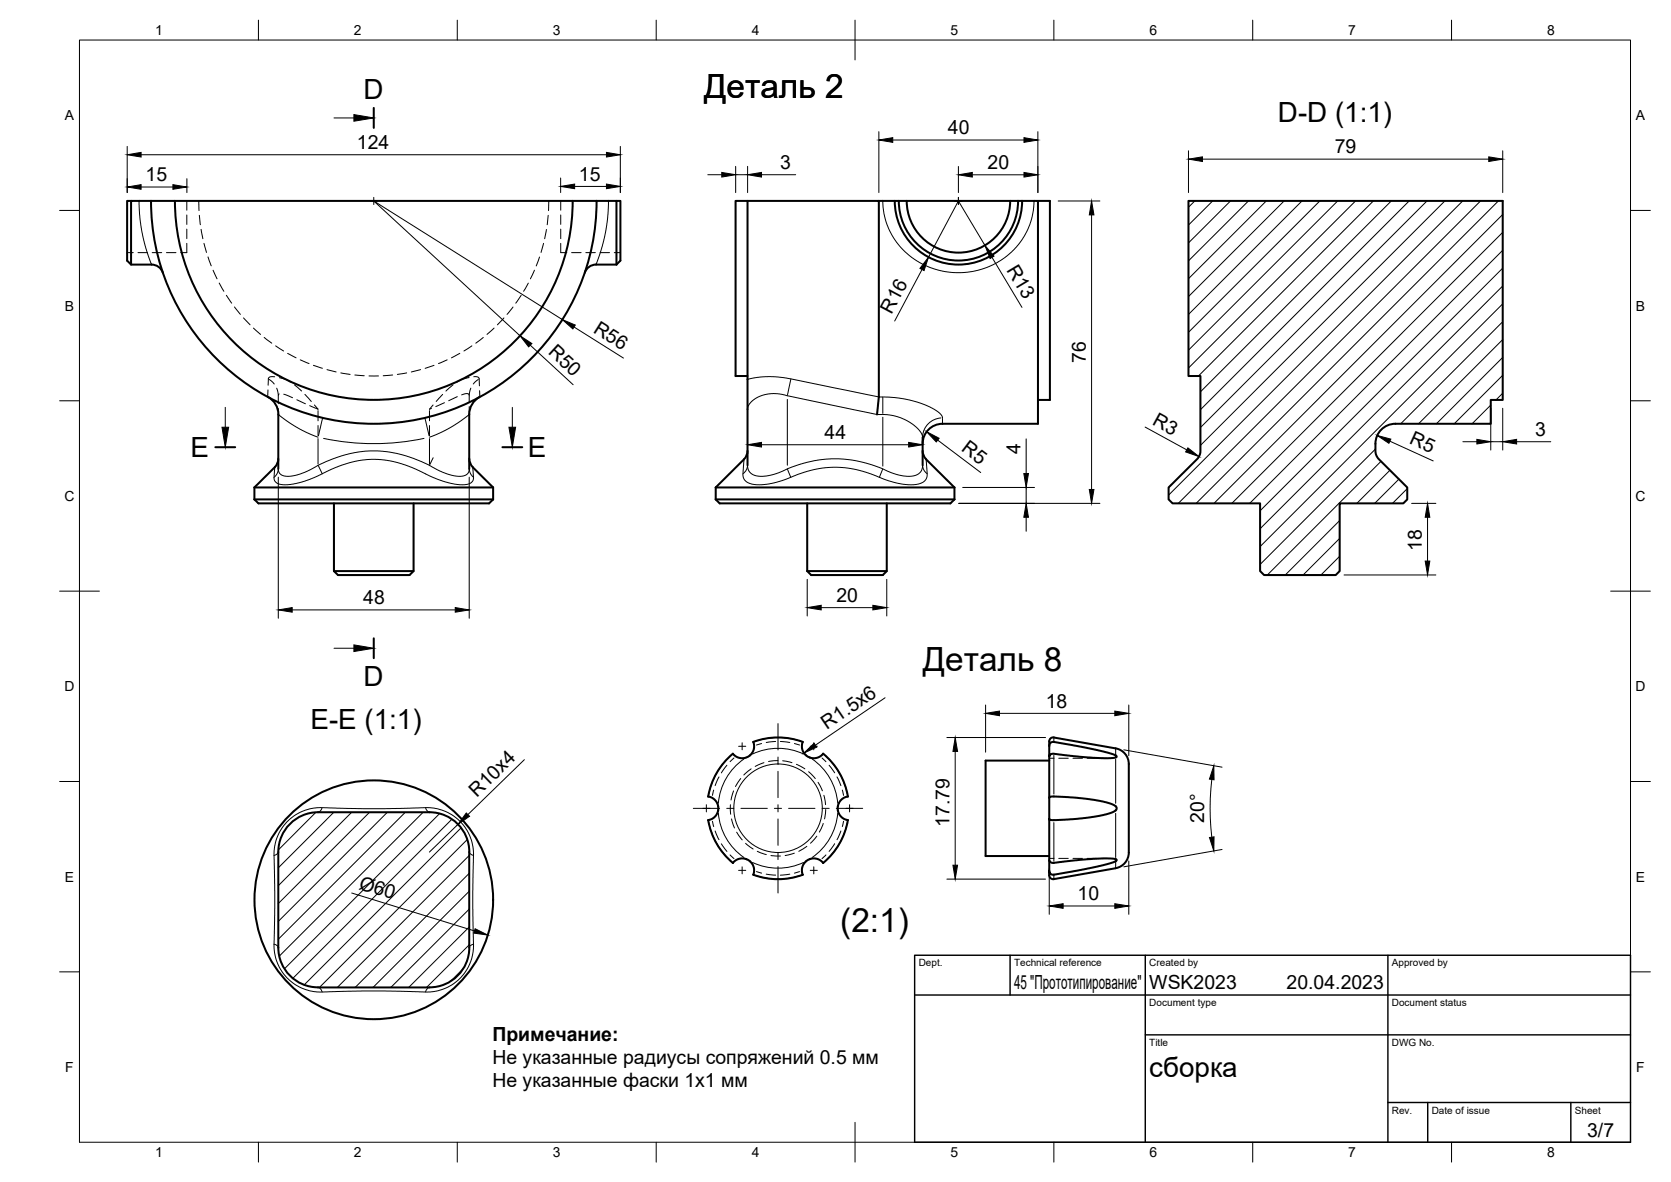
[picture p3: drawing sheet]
<svg xmlns="http://www.w3.org/2000/svg" width="420mm" height="297mm" viewBox="0 0 420 297" stroke-linecap="round" stroke-linejoin="round" font-family="sans-serif">
<!-- layer: Visible -->
<g fill="none" stroke="#000" stroke-width=".51">
<path d="M33 50.5h-1v15l1 1h5.1a3 3 0 0 1 2.8 2M38 50.5a56 56 0 0 0 56 56 56 56 0 0 0 56-56M38 50.5h-5v16M38 50.5h112M44 50.5a50 50 0 0 0 50 50 50 50 0 0 0 50-50M150 50.5h5v16M155 50.5h1v15l-1 1M188 50.5v66.4M188 50.5h33v49.2M188 50.5h-3v44h3M221 50.5h4M225 50.5h1"/>
<path d="M225 50.5a16 16 0 0 0 16 16 16 16 0 0 0 16-16M226 50.5h35v56h-24a5 5 0 0 0-5 5M226 50.5a15 15 0 0 0 15 15 15 15 0 0 0 15-15M228 50.5a13 13 0 0 0 13 13 13 13 0 0 0 13-13M261 50.5h3v50h-3M298.8 50.5h79v50h-3v6h-24a5 5 0 0 0-5 5l.1 2.4 .6 1.3 7.3 7.3v3l-1 1h-16v17l-.9 1h-18.1l-1-1v-17h-22l-1-1v-3l7.3-7.2 .5-.8 .2-1v-19h-3zM155 66.5h-5.1a3 3 0 0 0-2.9 2M67.4 99.8a5 5 0 0 1 2.6 4.4M120.6 99.8a5 5 0 0 0-2.6 4.4v13.6M221 99.8l-.5 4.4M221 99.7v.1M70 115.3l-.2 .9-.4 .8-5.4 5.5"/>
<path d="M70 104.2v13.6M118 115.3l.2 .9 .4 .8 5.4 5.5M188 113.3l-.4 1.3-.5 .8-7.1 7.1M232 109.9v7M232 113.3l.3 1.3 .6 .8M232.9 115.4l7.1 7.1M64 125.5l1 1h58l1-1M64 125.5h60M64 122.5h60M64 122.5v3M84 126.5v17M104 126.5v17l-1 1h-18l-1-1"/>
<path d="M124 122.5v3M180 125.5l1 1h58l1-1M180 125.5h60M180 122.5h60M180 122.5v3M203 126.5v17M223 126.5v17l-1 1h-18l-1-1M240 122.5v3M84 143.5h20M203 143.5h20M189.4 186.5l.2 .7-.1 1.3-.6 1-.8 .6-.9 .4h-1.1l-1-.3-.8-.8a17.8 17.8 0 0 0-6.2 10.8M189.4 186.4v.1"/>
<path d="M201.8 186.5l-.2 .7 .2 1.3 .5 1 .8 .6 1 .4h1l1-.3 .9-.8M201.8 186.4v.1M201.8 186.4a17.8 17.8 0 0 0-12.4 0M207 189.4h.1M207 189.4a17.8 17.8 0 0 1 6.2 10.8M263.8 190.1v10.4M263.8 191.1h-16v24h16M264 186.8l.4-.3 .5-.1 7.8 1.4 6.3 1.5 1.5 .5 .3 .4-1.5 .3-4.4-.1-10-1-.7 .2-.4 .5v-2.8zM265 185.3l15.5 2.8a4 4 0 0 1 3.3 3.9M265 185.3a1.26 1.26 0 0 0-1.2 1.7v.4M283.8 192v21.2a4.4 4.4 0 0 1-3.3 5l-15.5 2.7M178.1 200.2h.1"/>
<path d="M178.1 206.1h.1M178.1 206.1a17.8 17.8 0 0 0 6.2 10.8M178.1 200.2l1 .3 .6 .5 .7 .9 .2 1-.1 1.1-.6 1.1-.8 .7-1 .3M184.3 216.8l.8-.7 1-.3h1.1l.9 .3 .8 .7 .6 1 .1 1.3-.2 .7M184.3 216.8v.1M189.4 219.8h.1M201.8 219.8h.1M201.8 219.8a17.8 17.8 0 0 1-12.4 0M207 216.8l-.9-.7-1-.3h-1l-1 .3-.8 .7-.5 1-.2 1.3 .2 .7M207 216.8v.1M213.2 200.2l-1 .3-.7 .5-.6 .9-.3 1 .1 1.1 .6 1.1 .9 .7 1 .3M213.2 200.2h.1"/>
<path d="M213.2 206.1h.1M213.2 206.1a17.8 17.8 0 0 1-6.2 10.8M263.8 216.2l.4 .5 .7 .2 10-1.1 4.4-.1 1.5 .4-.2 .3-.6 .3-2.7 .7-11.8 2.3-.8 .1-.4-.1-.4-.4-.1-.5a1.71 1.71 0 0 0 .9 2.1h.3M263.8 200.5l.2-.3h.6l3 .1 7.3 .7 4.3 .9 1.2 .6 .4 .5-.2 .6-1.1 .6-4.6 1.1-7.3 .7-3 .1-.7-.1-.1-.2v10.4M263.8 216.2v2.6M263.8 200.5v5.3M80 248.1h28M80 248.1a10 10 0 0 1-10-10v-24a10 10 0 0 1 10-10h28a10 10 0 0 1 10 10v24a10 10 0 0 1-10 10"/>
<circle cx="94" cy="226.1" r="30"/>
</g>
<!-- layer: Visible Narrow -->
<g fill="none" stroke="#000" stroke-width=".25">
<path d="M35 50.5l.2 4.1 .5 3.8 1 3.9 1.4 4.2M153 50.5l-.2 4.1-.5 3.8-1 3.9-1.4 4.2M222 50.5l.3 3.3 1.1 3.6 2 3.5 2.1 2.4 3.1 2.3 2.7 1.4 3.7 1.1 3.3 .4 3.9-.2 3.9-1.1 3.5-1.7 2.8-2.2 2.5-2.9 1.6-3 1-2.9 .5-4M188 95.3l2.4-.5 2-.1 4.8 .2 23.8 4.8M198.8 95.4l-.8 3.8M221 99.8l5.1 .2 2.4 .5 2.8 .8 3.9 1.8 1.3 1 .5 .9M222 99.9v4M69.1 117.4l-.2 2.6 .2 .8 .9 .8 1.7 .2 2-.1 3.1-.8 2.2-.9 5.5-2.6 3.5-1.1 4.5-.8 4.2 .1 3.3 .7 3.4 1.1 7 3.2 2.8 .8 2.5 .4 1.9-.1 .8-.3 .5-.5 .2-.7-.2-2.8M70 117.9l-.2 .9-.8 1.1M70 117.8l.3 1.1 .6 .5 1.2 .3 1.5-.1 3.1-1 5.1-2.5 3.2-1.3 4.2-1.1 3.9-.4 4.3 .2 4.7 1.1 4 1.5 5.1 2.5 3.1 1 1.5 .1 1.3-.3 .6-.5 .3-1.1M70 104.2l2.3 1.7 2.7 1.7 5 2.3M80 110.2v6.4"/>
<path d="M80.1 117.1l.9 1.9M81.1 105l-1 4.5M106.6 110.2a61 61 0 0 1-25.2 0M106.8 105l1.1 4.5M108 110.2v6.4M108.9 115l-1 2M118 104.2l-2.3 1.7-2.7 1.7-5 2.3M118 117.9l.2 .9 .8 1.1M187.1 115.4l-.3 3.9 .3 1.2 .6 .6 .8 .4 2.4 .3 4.2-.6 6.6-2.4 3-.8 4.7-.6 2.9 .1 3.7 .7 2.9 .9 4.4 1.7 2.6 .7 2.5 .3h1.9l1.8-.6 .8-.9 .2-1.4-.2-3.5M188 117l-.2 .9-.9 1.1M188 116.9l.2 1.2 .6 .8 .9 .6 1.4 .2 1.6-.1 1.9-.4 4.3-1.7 3.8-1.3 5.2-.8 3.4-.1 3.9 .5 4.1 1 6 2.4 2.9 .5 1.5-.1 1.2-.5 .8-.9 .3-1.3M188 102.8l.4-1.3 1.8-1.5 1.9-.8 2.6-.3 2.1 .3 23.7 5"/>
<path d="M198 100.4v16.5M198 117.9l.8 2M220.6 104.2h1.3M221.9 117.9l-.7 2M222 104.2l1.5 .1 2.2 .4 3 1.4 1.4 1 1.1 1.1 .6 1 .2 .7M222 104.8v12.3M232 117l.2 .9 .8 1.1M236.6 105a4.9 4.9 0 0 0-4.6 4.5M237 105.2v1.3M183.8 189.8a17.8 17.8 0 0 0-5.6 9.7M187 190.7a15.1 15.1 0 0 0-6.4 11.1M190 186.2a17.8 17.8 0 0 1 11.2 0"/>
<path d="M202 189.5a15.1 15.1 0 0 0-12.8 0M204.2 190.7a15.1 15.1 0 0 1 6.4 11.1M207.5 189.8a17.8 17.8 0 0 1 5.6 9.7M265 185.3v1M265 189.8v9.7M280.5 188.1v1.6M280.5 190.8v11.1M70 214.2l-.3 .4-.7 .4M72.2 206.5a12.5 12.5 0 0 1 10.8-3.5l8.1 .2 13.9-.2a12 12 0 0 1 13.6 8.5 38.5 38.5 0 0 1 .3 9.3l.1 15.5a11.9 11.9 0 0 1-13.6 12.9l-8.5-.2-14.3 .2a12 12 0 0 1-13.7-13.6l.2-7.3-.2-12.3a12 12 0 0 1 3.3-9.5zM81 203a1.39 1.39 0 0 1-1 1.1M107 203a1.39 1.39 0 0 0 .9 1.1M118 214.2l.3 .4 .7 .4"/>
<path d="M178.2 206.7a17.8 17.8 0 0 0 5.6 9.7M180.6 204.4a15.1 15.1 0 0 0 6.4 11.1M202 216.7a15.1 15.1 0 0 1-12.8 0M210.6 204.4a15.1 15.1 0 0 1-6.4 11.1M213.1 206.7a17.8 17.8 0 0 1-5.6 9.7M265 219.9v1M265 206.7v9.7M280.5 216.6v1.6M280.5 204.4v11.1M69 237.3l.7 .3 .3 .5M119 237.3l-.7 .3-.3 .5M190 220a17.8 17.8 0 0 0 11.2 0"/>
<path d="M80 248.1a1.39 1.39 0 0 1 1 1.1M107.9 248.1a1.39 1.39 0 0 0-.9 1.1"/>
<circle cx="195.6" cy="203.1" r="11.1"/>
</g>
<!-- layer: Hidden -->
<g fill="none" stroke="#000" stroke-width=".25">
<path d="M47 57.6v2.4M47 54v2.4M47 50.5v2.3M50 50.5v2.4M50.1 54.1l.3 2.4M50.6 57.6l.4 2.4M137.4 57.7l-.5 2.3M137.8 54.1l-.2 2.4M138 50.5l-.1 2.4M141 57.6v2.4M141 54v2.4M141 50.5v2.3"/>
<path d="M32 63.5h1.5M34.7 63.5h2.4M38.3 63.5h2.4M41.8 63.5h2.4M47 61.2v2.3h-1.6M51.3 61.2l.6 2.2M52.3 64.6l.8 2.2M53.6 67.9l1 2.2M55.1 71.1l1.2 2.1M56.9 74.2l1.4 2M59 77.1l1.5 1.9M61.2 79.9l1.7 1.7"/>
<path d="M126.7 79.9l-1.6 1.7M129 77.2l-1.5 1.8M131 74.2l-1.3 2M132.8 71.1l-1.1 2.1M134.4 67.9l-1 2.2M135.7 64.6l-.9 2.2M136.7 61.2l-.7 2.2M141 61.2v2.3h1.5M143.7 63.5h2.4M147.3 63.5h2.4M150.9 63.5h2.4M154.5 63.5h1.5"/>
<path d="M63.7 82.5l1.8 1.5M66.4 84.8l1.9 1.4M69.3 86.9l2 1.3M70 99.4v2.1M71.8 95.3l1.3 .7M72.3 88.8l2.1 1.1M74 96.7l1.8 1.6M75.5 90.4l2.2 1M76.7 99.1l1.6 1.8M78.8 91.8l2.3 .7M82.2 92.9l2.3 .6M85.7 93.7l2.3 .4"/>
<path d="M89.2 94.2l2.4 .2M92.8 94.5h2.4M98.7 94.2l-2.3 .2M102.3 93.7l-2.4 .4M105.7 92.9l-2.3 .6M109.1 91.8l-2.2 .8M111.3 99.1l-1.6 1.8M112.4 90.4l-2.1 1M113.9 96.7l-1.8 1.6M115.6 88.8l-2.1 1.1M116.1 95.3l-1.2 .7M118 99.4v1.6"/>
<path d="M118.7 86.9l-2.1 1.3M121.5 84.8l-1.9 1.4M124.2 82.5l-1.8 1.5M70 102.6v1.6M79.1 101.8l.9 1M108.9 101.8l-.9 1M118 102.2v2M184.4 198.8l-.6 2.2M186.2 195.7l-1.3 2M188.9 193.2l-1.9 1.6M192.1 191.7l-2.2 .9M195.6 191.1l-2.3 .3"/>
<path d="M196.8 191.2l2.3 .5M200.3 192.1l2.1 1.1M203.3 193.9l1.7 1.8M205.7 196.6l1.1 2.1M207.2 199.9l.4 2.3M263.8 190.5h1.2M266.2 190.5h2.4M269.8 190.5h2.4M273.4 190.5h2.3M276.9 190.5h1.3M183.7 202.2v2.4M183.9 205.8l.8 2.3"/>
<path d="M185.2 209.1l1.4 2M187.5 211.9l1.9 1.5M190.4 213.9l2.3 .9M193.8 215l2.4 .1M199.7 214.4l-2.3 .6M202.9 212.7l-2 1.2M205.4 210.1l-1.6 1.8M207 206.9l-1 2.2M207.6 203.4l-.3 2.4M263.8 215.7h1.2M266.2 215.7h2.4M269.8 215.7h2.4"/>
<path d="M273.4 215.7h2.3M276.9 215.7h1.3"/>
</g>
<!-- layer: Hidden Narrow -->
<g fill="none" stroke="#000" stroke-width=".25">
<path d="M67.4 98l-.1 1.7M67.7 95.4l1.3 1.1M69.1 94.7h-1l-.5 .2-.2 1.9M69.6 97.5l.4 1.7M70.2 99l-.2 .4M70.3 94.9l1.5 .4M71.4 99l2.2 1M115 99.7l-2.2 1M116.1 99.2l1.3-.3 .5 .2 .1 .3M117.9 94.9l-1.8 .4M118.4 97.5l-.4 1.7M119.1 94.7h.9l.4 .3 .1 2"/>
<path d="M120.2 95.4l-1.2 1.1M120.6 98.2v1.5M74.6 100.5l2.2 1M77.9 101.9l2.1 .9M80 103.2v2.6M80 106.9v2.6M108 103.2v2.6M108 106.9v2.6M108.5 102.6l-.5 .2M111.8 101.2l-2.2 1M179.5 198.6l-.4 1.3M180.8 195.2l-1 2.2"/>
<path d="M182.8 192.3l-1.4 1.9M184.6 190.5l-1 .9M191.5 186.8l-1.3 .4M195 186.3l-2.3 .3M196.2 186.3l2.4 .3M199.7 186.8l1.3 .4M206.7 190.5l1 .9M208.5 192.3l1.4 1.9M210.5 195.2l.9 2.2M211.8 198.6l.3 1.3M179.1 206.4l.4 1.3M179.8 208.8l1 2.2"/>
<path d="M181.4 212.1l1.4 1.9M183.6 214.8l1 1M190.2 219l1.3 .4M192.7 219.7l2.3 .2M198.6 219.7l-2.4 .2M201 219l-1.3 .4M207.7 214.8l-1 1M209.9 212l-1.4 2M211.4 208.8l-.9 2.2M212.1 206.4l-.3 1.3"/>
</g>
<!-- layer: BORDER -->
<g fill="none" stroke="#000" stroke-width=".25">
<path d="M20 10.1h390v276.9h-390zM65 5.1v5M115 5.1v5M165 5.1v5M215 5.1v10M265 5.1v5M315 5.1v5M365 5.1v5M15 52.9h5M410 52.9h5M15 100.7h5M410 100.7h5"/>
<path d="M15 148.6h10M405 148.6h10M15 196.4h5M410 196.4h5M15 244.2h5M410 244.2h5M65 287v5M115 287v5M165 287v5M215 282.1v9.9M265 287v5M315 287v5"/>
<path d="M365 287v5"/>
</g>
<!-- layer: TITLEBLOCK -->
<path d="M230 240.1h180v46.9h-180zM230 250h180M254 240.1v9.9M288 240.1v46.9M349 240.1v46.9M288 260.1h122M349 277.1h61M359 277.1v9.9M395 277.1v9.9" fill="none" stroke="#000" stroke-width=".36"/>
<!-- layer: Smart Centers -->
<g fill="none" stroke="#000" stroke-width=".25">
<path d="M93.1 50.5h1.8M94 49.6v1.8M240.1 50.5h1.8M241 49.6v1.8M185.7 187.5h1.8M186.6 186.7v1.7M195.6 181.8v6.7M195.6 190.3v1.7M195.6 193.8v6.7M203.7 187.5h1.8M204.6 186.7v1.7M174.3 203.1h6.7"/>
<path d="M177.6 202.2v1.8M182.7 203.1h1.8M185.7 218.7h1.8M186.3 203.1h6.6M186.6 217.8v1.8M194.7 203.1h1.8M195.6 202.2v1.8M195.6 205.8v6.6M195.6 214.2v1.8M195.6 217.8v6.6M198.3 203.1h6.6M203.7 218.7h1.8"/>
<path d="M204.6 217.8v1.8M206.7 203.1h1.8M210.3 203.1h6.6M213.6 202.2v1.8"/>
</g>
<!-- layer: FD_Dimensions -->
<g fill="none" stroke="#000" stroke-width=".25">
<path d="M32 36.8v11.6M35.5 38.9h117M156 36.8v11.6M221 33.1v15.3M224.5 35.2h33M261 33.1v15.3M298.8 37.9v10.5M302.3 40h72M377.8 37.9v10.5M35.5 47h8M47 44.9v3.5M141 44.7v3.7"/>
<path d="M144.5 46.8h8M178 43.9h3.5M185 41.8v6.6M185 43.9h3M188 41.8v6.6M191.5 43.9h8.6M241 41.8v6.6M244.5 43.9h13M266.1 50.5h10.5M274.5 54v69M231.8 67.7l-6.8 13M247.6 61.7l-6.6-11.2-7.5 14.1"/>
<path d="M249.4 64.7l7.6 12.5M133.3 86.7l10.8 10M141.4 80.3l-47.4-29.8 36.7 33.9M144.3 82.2l12.5 7.8M70 119.9v35.5M118 119.9v35.5M191.5 111.8h37M232 109.7v1.5M235.8 110.6l10.8 8.2M258 110.3v8.7M287.9 107.3l10.5 5.8M349.5 110.9l10.9 4.9"/>
<path d="M367.8 111h3.5M374.8 102.6v10.5M374.8 111h3M377.8 102.6v10.5M381.3 111h8.6M241.1 126.5h35.5M242.1 122.5h18M258 122.5v4M258 130v3.5M354.9 126.5h6.1M358.9 130v11M73.5 153.3h41"/>
<path d="M203 145.6v9.2M206.5 152.7h13M223 145.6v9.2M337.9 144.5h23.1M222.5 175.4l-17.5 11.9M247.8 177.2v11.8M251.3 179.3h29M283.8 177.2v12.7M131.8 190.9l-14.2 13.8M238.1 185.3h24.8M240.2 188.8v28.6M282.6 188.4l24.7 4.4"/>
<path d="M304.7 195.9a62.3 62.3 0 0 0 0 14.5M115.1 207.2l-7.1 6.9M263.8 218.3v11.5M283.8 216.4v13.4M307.3 213.5l-24.7 4.3M88.4 224.4l30.9 9.5M238.1 220.9h24.8M267.3 227.7h13"/>
</g>
<g fill="#000" stroke="#000" stroke-width=".25">
<path d="M32 38.9l3.5-.6v1.2zM152.5 38.3l3.5 .6-3.5 .6zM221 35.2l3.5-.6v1.2zM257.5 34.6l3.5 .6-3.5 .6zM298.8 40l3.5-.6v1.2zM374.3 39.4l3.5 .6-3.5 .6zM32 47l3.5-.6v1.2zM43.5 46.4l3.5 .6-3.5 .6zM141 46.8l3.5-.5v1.1zM152.5 46.3l3.5 .5-3.5 .6zM181.5 43.3l3.5 .6-3.5 .6zM188 43.9l3.5-.6v1.2z"/>
<path d="M241 43.9l3.5-.6v1.2zM257.5 43.3l3.5 .6-3.5 .6zM274.5 50.5l.6 3.5h-1.2zM233.5 64.6l-1.2 3.4-1-.6zM247.6 61.7l2.3 2.7-1 .6zM130.7 84.4l3 1.9-.8 .9zM141.4 80.3l3.3 1.4-.7 1zM188 111.8l3.5-.6v1.1zM228.5 111.2l3.5 .6-3.5 .5zM233 108.5l3.1 1.6-.7 1zM257.4 119h1.2l-.6 3.5zM298.7 112.6l2.8 2.1-3.4-1.1z"/>
<path d="M346.3 109.4l3.4 .9-.5 1.1zM371.3 110.4l3.5 .6-3.5 .6zM377.8 111l3.5-.6v1.2zM258 126.5l.6 3.5h-1.2zM273.9 123h1.2l-.6 3.5zM358.9 126.5l.6 3.5h-1.1zM70 153.3l3.5-.6v1.1zM114.5 152.7l3.5 .6-3.5 .5zM203 152.7l3.5-.6v1.2zM219.5 152.1l3.5 .6-3.5 .6zM358.4 141h1.1l-.6 3.5zM247.8 179.3l3.5-.6v1.2z"/>
<path d="M280.3 178.7l3.5 .6-3.5 .6zM202.1 189.2l2.6-2.4 .7 1zM240.2 185.3l.6 3.5h-1.2zM305.2 192.4l.1 3.6-1.2-.2zM117.2 204.3l.9 .8-3 2.1zM239.6 217.4h1.2l-.6 3.5zM304.1 210.5l1.2-.2-.1 3.5zM119.5 233.4l3.1 1.6-3.5-.5zM263.8 227.7l3.5-.6v1.2zM280.3 227.1l3.5 .6-3.5 .6z"/>
</g>
<!-- layer: Hatching -->
<g fill="none" stroke="#000" stroke-width=".25">
<path d="M300.4 50.5l-1.6 1.6M304.9 50.5l-6.1 6.1M309.4 50.5l-10.6 10.6M313.9 50.5l-15.1 15.1M318.4 50.5l-19.6 19.5M322.9 50.5l-24.1 24M327.4 50.5l-28.6 28.5M331.9 50.5l-33.1 33M336.3 50.5l-37.5 37.5M340.8 50.5l-42 42M345.3 50.5l-44 44M349.8 50.5l-48 48"/>
<path d="M354.3 50.5l-52.5 52.5M358.8 50.5l-57 56.9M363.3 50.5l-61.5 61.4M367.8 50.5l-74 73.9M372.3 50.5l-76 76M376.7 50.5l-75.9 76M377.8 53.9l-72.6 72.6M377.8 58.4l-68.1 68.1M377.8 62.9l-63.6 63.6M377.8 67.4l-61 61M377.8 71.9l-61 61M377.8 76.4l-61 61"/>
<path d="M377.8 80.8l-25.6 25.7M377.8 85.3l-21.1 21.2M377.8 89.8l-16.6 16.7M377.8 94.3l-12.1 12.2M377.8 98.8l-1.6 1.7M345.8 112.8l-29 29M347.2 115.9l-28.5 28.6M349.5 118.2l-8.3 8.3M374.8 101.8l-4.7 4.7M374.8 106.3l-.2 .2M336.8 130.8l-13.6 13.7M336.8 135.3l-9.1 9.2"/>
<path d="M336.8 139.8l-4.7 4.7M351.7 120.4l-6 6.1M353.8 122.8l-3.7 3.7M79.4 204.1l-9.4 9.5M83.9 204.1l-13.9 14M88.4 204.1l-18.4 18.5M92.9 204.1l-22.9 23M97.4 204.1l-27.4 27.4M101.9 204.1l-31.9 31.9M106.4 204.1l-36.2 36.2M110.5 204.5l-39 39M113.6 205.9l-40 40"/>
<path d="M115.9 208.1l-39.4 39.4M117.5 211l-37.2 37.1M118 215l-33.2 33.1M118 219.5l-28.7 28.6M118 237.4l-10.7 10.7M118 224l-24.2 24.1M118 228.5l-19.7 19.6M118 232.9l-15.2 15.2M116.4 243.5l-3.1 3.1"/>
</g>
<!-- layer: Section Lines -->
<path d="M94 27.1v5M54.1 112.4h5M126.3 112.4h5M94 160.4v5" fill="none" stroke="#000" stroke-width=".51"/>
<path d="M84 29.6h5M56.6 102.4v5M128.8 102.4v5M84 162.9h5" fill="none" stroke="#000" stroke-width=".25"/>
<path d="M89 28.8l5 .8-5 .9zM55.8 107.4h1.7l-.9 5zM128 107.4h1.6l-.8 5zM89 162.1l5 .8-5 .8z" fill="#000" stroke="#000" stroke-width=".25"/>
<g font-size="8.4">
<text x="177" y="24.8">Деталь 2</text>
<text x="232" y="168.6">Деталь 8</text>
<text x="211.3" y="234.3">(2:1)</text>
</g>
<g font-size="7">
<text x="91.4" y="24.8">D</text>
<text x="321.3" y="30.8">D-D (1:1)</text>
<text x="47.9" y="114.9">E</text>
<text x="132.8" y="114.9">E</text>
<text x="91.4" y="172.4">D</text>
<text x="78.1" y="183.2">E-E (1:1)</text>
<text x="289" y="270.6">сборка</text>
</g>
<g font-size="4.9">
<text x="238.3" y="33.7">40</text>
<text x="89.7" y="37.5">124</text>
<text x="335.6" y="38.5">79</text>
<text x="36.6" y="45.5">15</text>
<text x="145.6" y="45.4">15</text>
<text x="196.2" y="42.4">3</text>
<text x="248.3" y="42.5">20</text>
<text x="253" y="67.8" transform="rotate(59 253 67.8)">R13</text>
<text x="148.9" y="83.3" transform="rotate(32 148.9 83.3)">R56</text>
<text x="224.2" y="79.1" transform="rotate(-62 224.2 79.1)">R16</text>
<text x="137.6" y="88.7" transform="rotate(43 137.6 88.7)">R50</text>
<text x="273" y="91.2" transform="rotate(-90 273 91.2)">76</text>
<text x="289.5" y="106.5" transform="rotate(29 289.5 106.5)">R3</text>
<text x="207.3" y="110.4">44</text>
<text x="241.5" y="113.1" transform="rotate(37 241.5 113.1)">R5</text>
<text x="354.2" y="111.4" transform="rotate(24 354.2 111.4)">R5</text>
<text x="386" y="109.5">3</text>
<text x="256.6" y="114.2" transform="rotate(-90 256.6 114.2)">4</text>
<text x="357.5" y="138.4" transform="rotate(-90 357.5 138.4)">18</text>
<text x="91.3" y="151.8">48</text>
<text x="210.3" y="151.2">20</text>
<text x="262.9" y="177.8">18</text>
<text x="207.9" y="183.5" transform="rotate(-34 207.9 183.5)">R1.5x6</text>
<text x="119.9" y="200.5" transform="rotate(-44 119.9 200.5)">R10x4</text>
<text x="238.7" y="207.8" transform="rotate(-90 238.7 207.8)">17.79</text>
<text x="302.8" y="206.7" transform="rotate(-90 302.8 206.7)">20°</text>
<text x="90" y="223.3" transform="rotate(17 90 223.3)">Ø60</text>
<text x="271" y="226.2">10</text>
<text x="255" y="248.5">45 &quot;Прототипирование&quot;</text>
<text x="289" y="248.5">WSK2023</text>
<text x="323.5" y="248.5">20.04.2023</text>
<text x="123.8" y="261.5">Примечание:</text>
<text x="123.8" y="267.4">Не указанные радиусы сопряжений 0.5 мм</text>
<text x="123.8" y="273.2">Не указанные фаски 1х1 мм</text>
<text x="399.1" y="285.7">3/7</text>
</g>
<g font-size="3.5">
<text x="39" y="8.8">1</text>
<text x="89" y="8.8">2</text>
<text x="139" y="8.8">3</text>
<text x="189" y="8.8">4</text>
<text x="239" y="8.8">5</text>
<text x="289" y="8.8">6</text>
<text x="339" y="8.8">7</text>
<text x="389" y="8.8">8</text>
<text x="16.3" y="30.2">A</text>
<text x="411.3" y="30.2">A</text>
<text x="16.3" y="78">B</text>
<text x="411.3" y="78">B</text>
<text x="16.2" y="125.9">C</text>
<text x="411.2" y="125.9">C</text>
<text x="16.2" y="173.7">D</text>
<text x="411.2" y="173.7">D</text>
<text x="16.3" y="221.6">E</text>
<text x="411.3" y="221.6">E</text>
<text x="16.4" y="269.4">F</text>
<text x="411.4" y="269.4">F</text>
<text x="39" y="290.8">1</text>
<text x="89" y="290.8">2</text>
<text x="139" y="290.8">3</text>
<text x="189" y="290.8">4</text>
<text x="239" y="290.8">5</text>
<text x="289" y="290.8">6</text>
<text x="339" y="290.8">7</text>
<text x="389" y="290.8">8</text>
</g>
<g font-size="2.5">
<text x="231" y="242.9">Dept.</text>
<text x="255" y="242.9">Technical reference</text>
<text x="289" y="242.9">Created by</text>
<text x="350" y="242.9">Approved by</text>
<text x="289" y="252.8">Document type</text>
<text x="350" y="252.8">Document status</text>
<text x="289" y="262.9">Title</text>
<text x="350" y="262.9">DWG No.</text>
<text x="350" y="279.9">Rev.</text>
<text x="360" y="279.9">Date of issue</text>
<text x="396" y="279.9">Sheet</text>
</g>
</svg>
